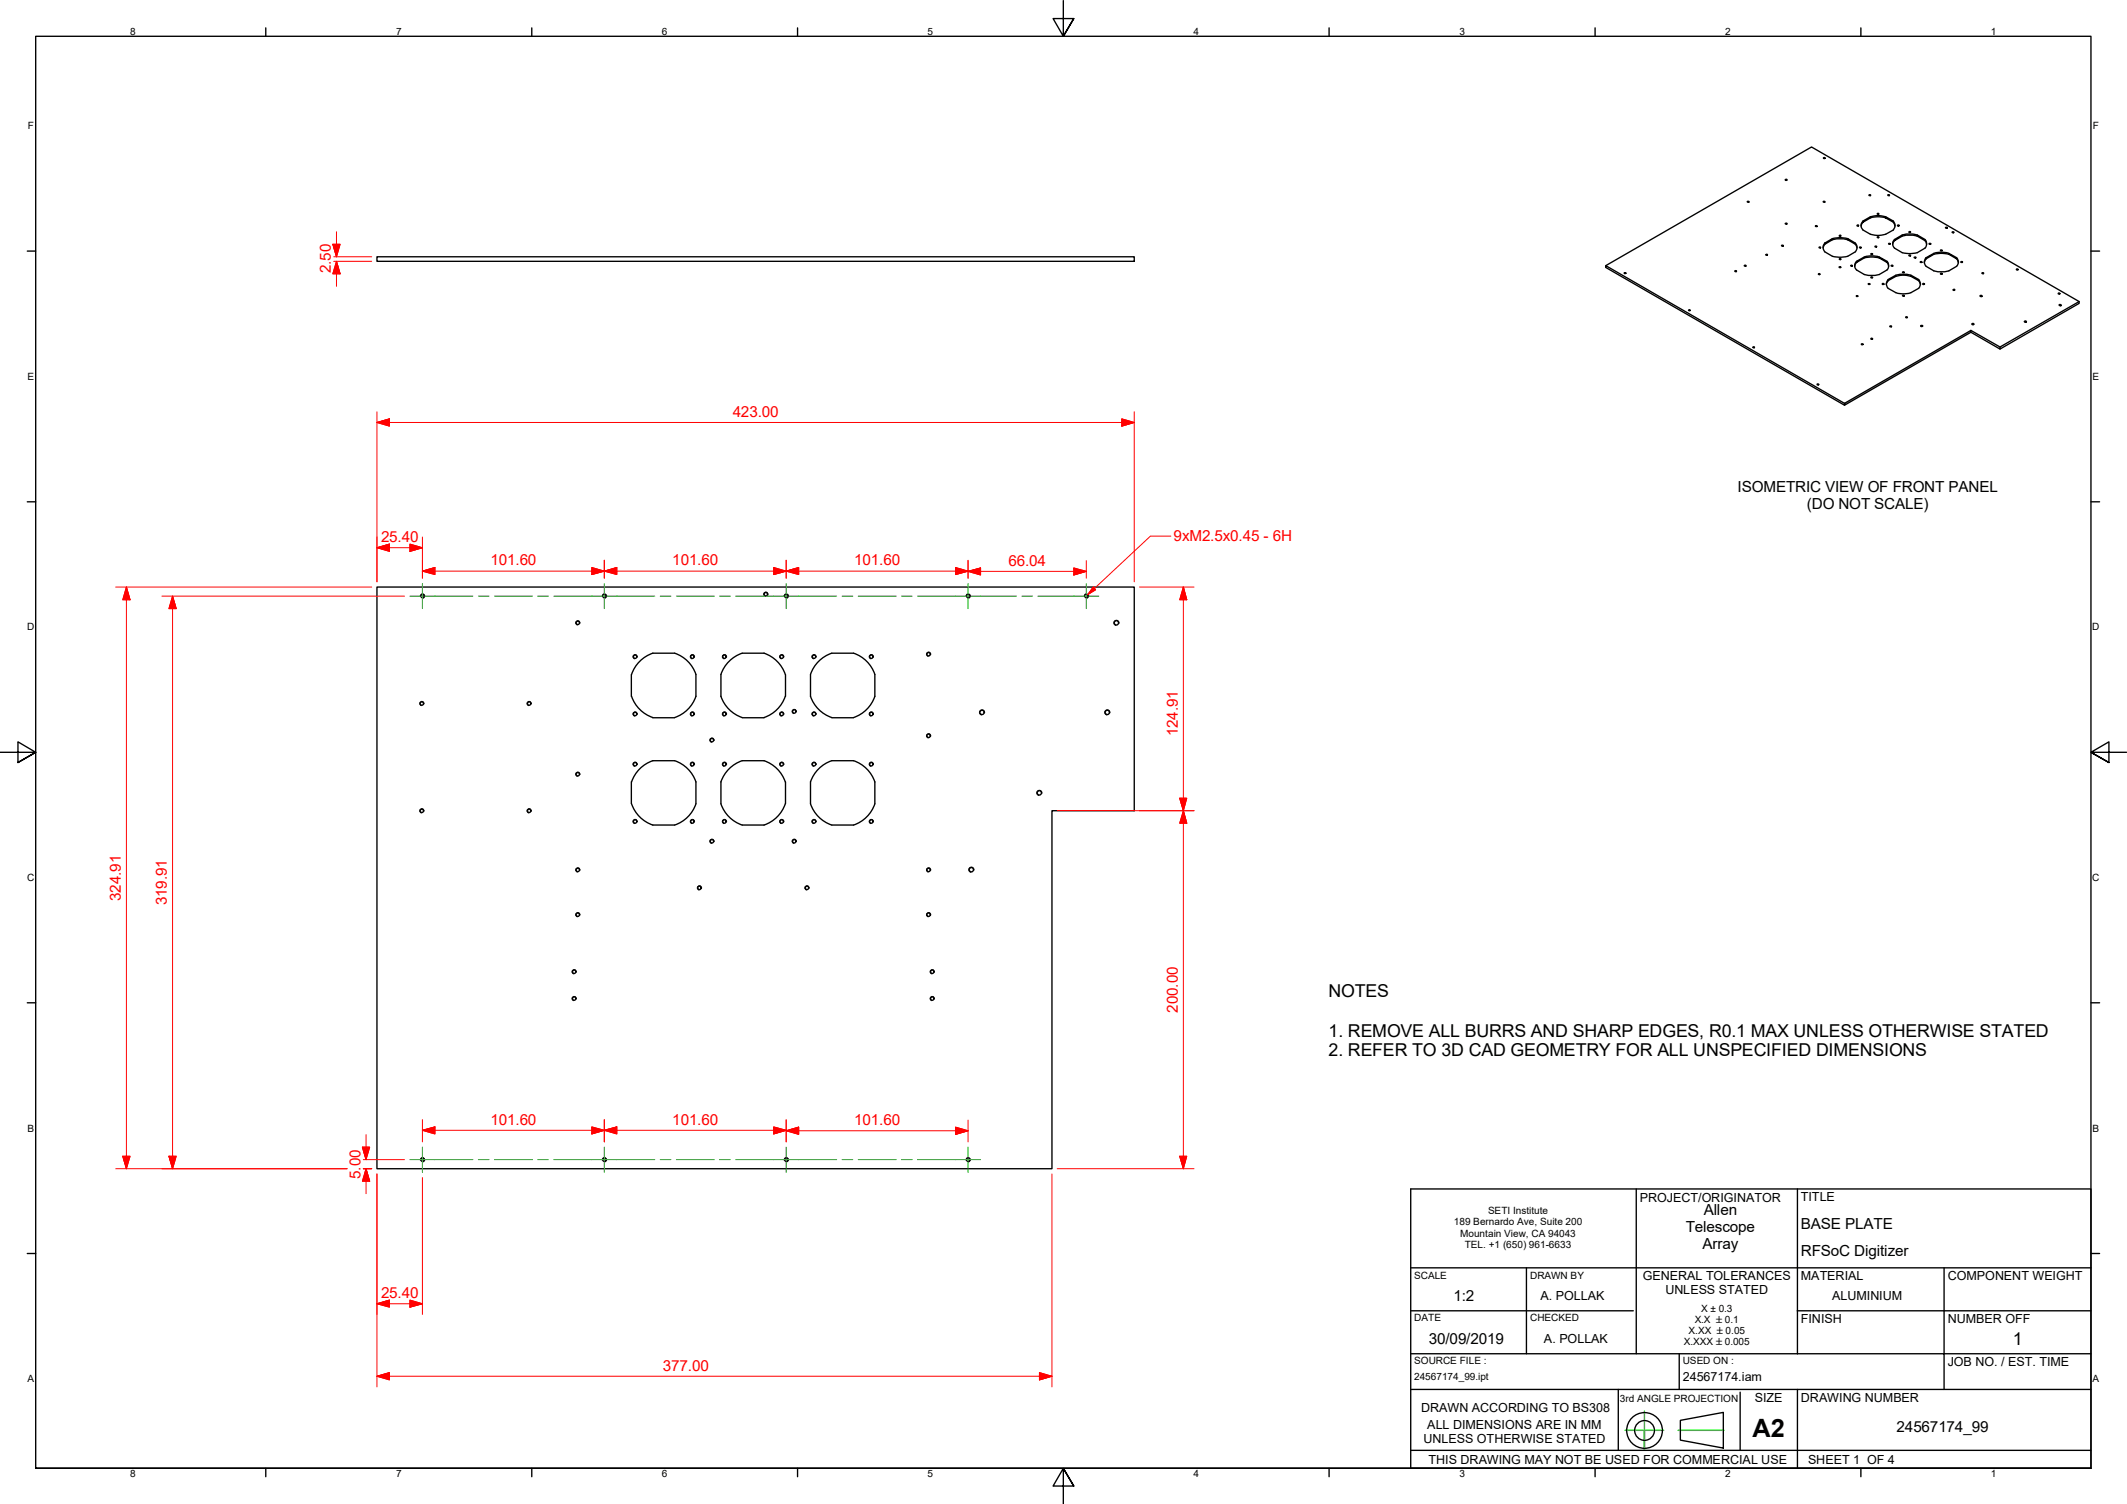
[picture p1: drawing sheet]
<svg xmlns="http://www.w3.org/2000/svg" width="594mm" height="420mm" viewBox="0 0 594 420" stroke-linecap="round" stroke-linejoin="round" font-family="sans-serif">
<!-- layer: Visible Edges(Design Office) -->
<g fill="none" stroke="#000" stroke-width=".38">
<path d="M488.1 56.2l.4 .2-.4 .1zM498.6 50.2l.4-.1 .1 .2-.4 .1zM509.3 56.2l.4 .2-.4 .1zM522 54.5h.5l-.1 .2zM524.4 59.6l.4 .1-.1 .2-.4-.1zM527.3 54.4l.4 .1-.3 .2zM105.3 71.7h211.5v1.3h-211.5zM448.5 74.2l57.5-33.1 74.7 43.1v.6l-22.1 12.7M453.7 76.2l.5 .1-.4 .1zM484.6 75.7l.3-.1 .1 .2-.2 .1zM487.2 74.2l.4-.1 .1 .2-.2 .1zM493.1 71.2l.4-.2 .1 .2z"/>
<path d="M497.6 68.5l.5 .1-.4 .1zM498.6 62.5l.5-.1-.2 .3zM507.1 63l.5 .2-.4 .1zM508.1 69l.4 .1-.1 .2-.3-.1zM509.7 68.2l-.5 1.1M509.7 67.9l-.5 1 .3 1.1a4.7 4.7 0 0 0 3.5 1.8l1.2 .1a5.9 5.9 0 0 0 4-1.6l.5-1-.1-.7-.4-.7M509.7 67.9l2.1-1.2v.3l-2.1 1.2M509.7 67.9v.3M511.8 67l1.2-.3h1.9l1.2 .3M511.8 66.7l1.9-.3 2.4 .3M513.7 74.6l.5 .1-.4 .1zM516.1 66.7l2.1 1.2v.3l-2.1-1.2z"/>
<path d="M516.9 74.2l.3-.1 .2 .2-.3 .1zM518.2 68.2l.5 1.1M518.5 73l-.5 1 .3 1.1a5.6 5.6 0 0 0 3.5 1.8h1.3a5.9 5.9 0 0 0 3.9-1.5l.5-1-.1-.7-.4-.7M518.5 73l2.2-1.2v.3l-2.2 1.2zM518.5 73.3l-.5 1.1M519.4 69l.5 .1-.4 .2zM520.3 61.8l-.5 1 .3 1.1a5.3 5.3 0 0 0 3.5 1.8l1.2 .1a7.1 7.1 0 0 0 4-1.6l.5-1-.1-.7-.4-.7M520.3 61.8l2.1-1.2v.3l-2.1 1.2zM520.3 62.1l-.5 1.1M520.7 72.1l1.8-.3 2.4 .3M520.7 71.8l1.8-.3 2.4 .3M521.8 79.3l.5 .1-.3 .1z"/>
<path d="M522.4 60.9l1.9-.3 2.4 .3M522.4 60.6l1.9-.4 2.4 .4M522.5 70.9l.5 .1-.3 .1zM522.5 77.4l.2-.1 .3 .2-.3 .1zM523.7 68.7l.5 .2-.4 .1zM524.4 66.1l.4 .1-.1 .2-.4-.1zM524.9 71.8l2.1 1.2v.3l-2.1-1.2zM525.7 79.3l.2-.1 .3 .2-.4 .1zM526.7 60.6l2.1 1.2v.3l-2.1-1.2zM527 73.3l.5 1.1M527.4 78.1l-.5 1.1 .2 1a5.9 5.9 0 0 0 3.6 1.8l1.2 .1a5.9 5.9 0 0 0 4-1.5l.5-1.1-.5-1.4M527.4 78.1l2.1-1.2v.3l-2.1 1.2z"/>
<path d="M527.4 78.4l-.5 1.1M527.6 68l.4 .1-.4 .1zM528.2 74.2l.4-.1 .1 .2-.3 .1zM528.8 62.1l.5 1.1M529.1 66.9l-.5 1 .3 1.1a4.9 4.9 0 0 0 3.5 1.8h1.3a5.9 5.9 0 0 0 4-1.5l.4-1-.1-.8-.3-.6M529.1 66.9l2.2-1.3v.4l-2.2 1.2zM529.1 67.2l-.5 1M529.5 77.2l1.8-.3 2.4 .3M529.5 76.9l1.2-.3h1.9l1.1 .3M531.3 66l1.1-.3h1.9l1.2 .3M531.3 65.6l1.1-.2h1.9l1.2 .2M531.4 76.1l.3-.2 .2 .2z"/>
<path d="M533.2 71.3l.3-.1 .2 .2-.3 .1zM533.2 64.7h.3l.2 .2-.3 .1zM533.7 76.9l2.2 1.2v.3l-2.2-1.2zM534.7 71.9l.3-.1 .1 .2-.2 .1zM535.5 65.6l2.2 1.3v.3l-2.2-1.2zM535.9 78.4l.5 1.1M536.4 73.1h.3l.1 .2h-.4zM537.1 79.2l.4 .2-.4 .1zM537.7 67.2l.4 1M538 72.3l-.5 1.1M538 72l-.5 1 .2 1.1a5.6 5.6 0 0 0 3.6 1.8h1.2a5.9 5.9 0 0 0 4-1.5l.5-1-.5-1.4M538 72l2.1-1.2v.2l-2.1 1.3"/>
<path d="M538 72v.3M538.9 68l.4 .1-.4 .1zM540.1 71l1.8-.2 2.4 .2M540.1 70.8l1.8-.3 2.4 .3M542 76.4l.5 .1-.4 .1zM542 69.8l.5 .2-.4 .1zM543.4 63.5h.4l.1 .2-.2 .1zM544.3 70.8l2.2 1.2v.3l-2.2-1.3zM545.2 64.9l.5-.1-.2 .3zM546.5 72.3l.5 1.1M547.6 73.2l.5-.1v.2zM553.6 76.2h.3l.1 .2-.2 .1z"/>
<path d="M563.2 75.2l.5 .1-.4 .1zM471.6 86.7l.5-.1-.1 .2zM518.5 82.7h.4l-.3 .1zM519.9 96.1l.5 .1-.4 .1zM522.5 94.6l.2-.1 .3 .2-.3 .1zM527.9 91.1l.3-.1 .1 .2-.4 .1zM531.4 82.5l.5 .1-.4 .1zM532.3 88.5l.5 .1-.4 .2zM536.4 91l.5-.1 .1 .2-.4 .1zM550.5 92.3l8.1 4.6M550.7 90.5l.4-.2 .2 .3-.4 .1zM553 82.6l.5-.1 .1 .2-.4 .1z"/>
<path d="M565.4 89.8l.3-.2 .3 .3-.4 .1zM574.9 81.9l.5 .1-.4 .1zM575.1 85.1l.6 .2-.2 .1zM580.7 84.2l-22.1 12.7v.6l-8.1-4.7M507.6 107.3l.4 .1-.4 .1zM515.2 112.7l35.3-20.4v.5l-35.3 20.4zM515.2 112.7l-66.7-38.5v.5l66.7 38.5M105.3 164h211.5v62.5h-23v100h-188.5zM176.3 188.4v6.1M176.4 194.5a9.5 9.5 0 0 0 5.9 6M188.4 182.5h-6.1a9.5 9.5 0 0 0-5.9 5.9M188.4 182.5a9.5 9.5 0 0 1 6 5.9"/>
<path d="M194.4 188.4v6.1a9.5 9.5 0 0 1-6 6M201.4 188.4l-.1 6.1a9.5 9.5 0 0 0 6 6M213.4 182.5a9.5 9.5 0 0 1 5.9 5.9M213.4 182.5h-6.1a9.5 9.5 0 0 0-5.9 5.9M219.3 194.5a9.5 9.5 0 0 1-5.9 6M219.4 188.4v6.1M226.4 188.4v6.1a9.5 9.5 0 0 0 5.9 6M232.3 182.5a9.5 9.5 0 0 0-5.9 5.9M232.3 182.5h6.1a9.5 9.5 0 0 1 6 5.9M244.3 188.4v6.1M244.4 194.5a9.5 9.5 0 0 1-6 6M176.3 218.4v6.1"/>
<path d="M182.3 200.5h6.1M188.4 212.5h-6.1a9.5 9.5 0 0 0-5.9 6M188.4 212.5a9.5 9.5 0 0 1 6 6M194.4 218.4v6.1M201.4 218.4v6.1M207.3 200.5h6.1M213.4 212.5a9.5 9.5 0 0 1 5.9 6M213.4 212.5h-6.1a9.5 9.5 0 0 0-5.9 6M219.4 218.4v6.1M226.4 218.4v6.1M232.3 212.5a9.5 9.5 0 0 0-5.9 6M232.3 212.5h6.1a9.5 9.5 0 0 1 6 6"/>
<path d="M232.3 200.5h6.1M244.3 218.4v6.1M176.4 224.5a9.5 9.5 0 0 0 5.9 6h6.1M194.4 224.5a9.5 9.5 0 0 1-6 6M201.3 224.5a9.5 9.5 0 0 0 6 6h6.1M219.3 224.5a9.5 9.5 0 0 1-5.9 6M226.4 224.5a9.5 9.5 0 0 0 5.9 6M244.4 224.5a9.5 9.5 0 0 1-6 6h-6.1"/>
<circle cx="509.5" cy="44.2" r=".2"/>
<circle cx="508.1" cy="76.6" r=".2"/>
<circle cx="513.9" cy="65.9" r=".2"/>
<circle cx="513.9" cy="72.4" r=".2"/>
<circle cx="518.9" cy="63" r=".2"/>
<circle cx="530.2" cy="63" r=".2"/>
<circle cx="489.8" cy="97.1" r=".2"/>
<circle cx="545.7" cy="81" r=".2"/>
<circle cx="118" cy="166.5" r=".48"/>
<circle cx="161.4" cy="174" r=".48"/>
<circle cx="168.8" cy="166.5" r=".48"/>
<circle cx="213.9" cy="166" r=".48"/>
<circle cx="219.6" cy="166.5" r=".48"/>
<circle cx="270.4" cy="166.5" r=".48"/>
<circle cx="303.4" cy="166.5" r=".48"/>
<circle cx="311.8" cy="174" r=".6"/>
<circle cx="117.8" cy="196.5" r=".48"/>
<circle cx="147.8" cy="196.5" r=".48"/>
<circle cx="177.4" cy="183.5" r=".48"/>
<circle cx="177.4" cy="199.5" r=".48"/>
<circle cx="193.4" cy="199.5" r=".48"/>
<circle cx="193.4" cy="183.5" r=".48"/>
<circle cx="202.3" cy="183.5" r=".48"/>
<circle cx="202.3" cy="199.5" r=".48"/>
<circle cx="218.3" cy="199.5" r=".48"/>
<circle cx="218.3" cy="183.5" r=".48"/>
<circle cx="221.8" cy="198.8" r=".48"/>
<circle cx="227.4" cy="183.5" r=".48"/>
<circle cx="227.4" cy="199.5" r=".48"/>
<circle cx="243.4" cy="199.5" r=".48"/>
<circle cx="243.4" cy="183.5" r=".48"/>
<circle cx="259.4" cy="182.8" r=".48"/>
<circle cx="274.3" cy="199" r=".6"/>
<circle cx="309.3" cy="199" r=".6"/>
<circle cx="161.4" cy="216.3" r=".48"/>
<circle cx="177.4" cy="213.5" r=".48"/>
<circle cx="193.4" cy="213.5" r=".48"/>
<circle cx="198.9" cy="206.8" r=".48"/>
<circle cx="202.3" cy="213.5" r=".48"/>
<circle cx="218.3" cy="213.5" r=".48"/>
<circle cx="227.4" cy="213.5" r=".48"/>
<circle cx="243.4" cy="213.5" r=".48"/>
<circle cx="259.4" cy="205.6" r=".48"/>
<circle cx="117.8" cy="226.5" r=".48"/>
<circle cx="147.8" cy="226.5" r=".48"/>
<circle cx="177.4" cy="229.5" r=".48"/>
<circle cx="193.4" cy="229.5" r=".48"/>
<circle cx="198.9" cy="235" r=".48"/>
<circle cx="202.3" cy="229.5" r=".48"/>
<circle cx="218.3" cy="229.5" r=".48"/>
<circle cx="221.8" cy="235" r=".48"/>
<circle cx="227.4" cy="229.5" r=".48"/>
<circle cx="243.4" cy="229.5" r=".48"/>
<circle cx="290.3" cy="221.5" r=".6"/>
<circle cx="161.4" cy="255.5" r=".48"/>
<circle cx="161.4" cy="243" r=".48"/>
<circle cx="195.4" cy="248" r=".48"/>
<circle cx="225.4" cy="248" r=".48"/>
<circle cx="259.4" cy="243" r=".48"/>
<circle cx="259.4" cy="255.5" r=".48"/>
<circle cx="271.3" cy="243" r=".6"/>
<circle cx="160.4" cy="271.5" r=".48"/>
<circle cx="160.4" cy="279" r=".48"/>
<circle cx="260.4" cy="279" r=".48"/>
<circle cx="260.4" cy="271.5" r=".48"/>
<circle cx="118" cy="324" r=".48"/>
<circle cx="168.8" cy="324" r=".48"/>
<circle cx="219.6" cy="324" r=".48"/>
<circle cx="270.4" cy="324" r=".48"/>
</g>
<!-- layer: Threads(Design Office) -->
<g fill="none" stroke="#000" stroke-width=".28">
<path d="M117.4 166.6a.6 .6 0 0 1 .5-.7 .6 .6 0 0 1 .7 .5 .6 .6 0 0 1-.5 .7M162 174.1a.6 .6 0 0 0-.5-.7 .6 .6 0 0 0-.7 .5 .6 .6 0 0 0 .5 .7M168.2 166.6a.6 .6 0 0 1 .5-.7 .6 .6 0 0 1 .7 .5 .6 .6 0 0 1-.5 .7M214.5 166.1a.6 .6 0 0 0-.5-.7 .6 .6 0 0 0-.7 .5 .6 .6 0 0 0 .5 .7M219 166.6a.6 .6 0 0 1 .5-.7 .6 .6 0 0 1 .7 .5 .6 .6 0 0 1-.5 .7M269.8 166.6a.6 .6 0 0 1 .5-.7 .6 .6 0 0 1 .7 .5 .6 .6 0 0 1-.5 .7M302.8 166.6a.6 .6 0 0 1 .5-.7 .6 .6 0 0 1 .7 .5 .6 .6 0 0 1-.5 .7M312.5 174.1a.73 .73 0 0 0-.6-.8 .73 .73 0 0 0-.8 .6 .73 .73 0 0 0 .6 .8M118.4 196.6a.6 .6 0 0 0-.5-.7 .6 .6 0 0 0-.7 .5 .6 .6 0 0 0 .5 .7M148.4 196.6a.6 .6 0 0 0-.5-.7 .6 .6 0 0 0-.7 .5 .6 .6 0 0 0 .5 .7M178 199.6a.6 .6 0 0 0-.5-.7 .6 .6 0 0 0-.7 .5 .6 .6 0 0 0 .5 .7M178 183.6a.6 .6 0 0 0-.5-.7 .6 .6 0 0 0-.7 .5 .6 .6 0 0 0 .5 .7"/>
<path d="M194 183.6a.6 .6 0 0 0-.5-.7 .6 .6 0 0 0-.7 .5 .6 .6 0 0 0 .5 .7M194 199.6a.6 .6 0 0 0-.5-.7 .6 .6 0 0 0-.7 .5 .6 .6 0 0 0 .5 .7M202.9 199.6a.6 .6 0 0 0-.5-.7 .6 .6 0 0 0-.7 .5 .6 .6 0 0 0 .5 .7M202.9 183.6a.6 .6 0 0 0-.5-.7 .6 .6 0 0 0-.7 .5 .6 .6 0 0 0 .5 .7M218.9 183.6a.6 .6 0 0 0-.5-.7 .6 .6 0 0 0-.6 .5 .6 .6 0 0 0 .4 .7M218.9 199.6a.6 .6 0 0 0-.5-.7 .6 .6 0 0 0-.6 .5 .6 .6 0 0 0 .4 .7M222.4 198.9a.6 .6 0 0 0-.5-.7 .6 .6 0 0 0-.7 .5 .6 .6 0 0 0 .5 .7M228 183.6a.6 .6 0 0 0-.5-.7 .6 .6 0 0 0-.7 .5 .6 .6 0 0 0 .5 .7M228 199.6a.6 .6 0 0 0-.5-.7 .6 .6 0 0 0-.7 .5 .6 .6 0 0 0 .5 .7M244 199.6a.6 .6 0 0 0-.5-.7 .6 .6 0 0 0-.7 .5 .6 .6 0 0 0 .5 .7M244 183.6a.6 .6 0 0 0-.5-.7 .6 .6 0 0 0-.7 .5 .6 .6 0 0 0 .5 .7M260 182.9a.6 .6 0 0 0-.5-.7 .6 .6 0 0 0-.7 .5 .6 .6 0 0 0 .5 .7"/>
<path d="M275 199.1a.73 .73 0 0 0-.6-.8 .73 .73 0 0 0-.8 .6 .73 .73 0 0 0 .6 .8M310 199.1a.73 .73 0 0 0-.6-.8 .73 .73 0 0 0-.8 .6 .73 .73 0 0 0 .5 .8M162 216.4a.6 .6 0 0 0-.5-.7 .6 .6 0 0 0-.7 .5 .6 .6 0 0 0 .5 .7M178 213.6a.6 .6 0 0 0-.5-.7 .6 .6 0 0 0-.7 .5 .6 .6 0 0 0 .5 .7M194 213.6a.6 .6 0 0 0-.5-.7 .6 .6 0 0 0-.7 .5 .6 .6 0 0 0 .5 .7M199.4 206.9a.6 .6 0 0 0-.4-.7 .6 .6 0 0 0-.7 .5 .6 .6 0 0 0 .4 .7M202.9 213.6a.6 .6 0 0 0-.5-.7 .6 .6 0 0 0-.7 .5 .6 .6 0 0 0 .5 .7M218.9 213.6a.6 .6 0 0 0-.5-.7 .6 .6 0 0 0-.6 .5 .6 .6 0 0 0 .4 .7M228 213.6a.6 .6 0 0 0-.5-.7 .6 .6 0 0 0-.7 .5 .6 .6 0 0 0 .5 .7M244 213.6a.6 .6 0 0 0-.5-.7 .6 .6 0 0 0-.7 .5 .6 .6 0 0 0 .5 .7M260 205.7a.6 .6 0 0 0-.5-.7 .6 .6 0 0 0-.7 .5 .6 .6 0 0 0 .5 .7M118.4 226.6a.6 .6 0 0 0-.5-.7 .6 .6 0 0 0-.7 .5 .6 .6 0 0 0 .5 .7"/>
<path d="M148.4 226.6a.6 .6 0 0 0-.5-.7 .6 .6 0 0 0-.7 .5 .6 .6 0 0 0 .5 .7M178 229.6a.6 .6 0 0 0-.5-.7 .6 .6 0 0 0-.7 .5 .6 .6 0 0 0 .5 .7M194 229.6a.6 .6 0 0 0-.5-.7 .6 .6 0 0 0-.7 .5 .6 .6 0 0 0 .5 .7M199.4 235.1a.6 .6 0 0 0-.4-.7 .6 .6 0 0 0-.7 .5 .6 .6 0 0 0 .4 .7M202.9 229.6a.6 .6 0 0 0-.5-.7 .6 .6 0 0 0-.7 .5 .6 .6 0 0 0 .5 .7M218.9 229.6a.6 .6 0 0 0-.5-.7 .6 .6 0 0 0-.6 .5 .6 .6 0 0 0 .4 .7M222.4 235.1a.6 .6 0 0 0-.5-.7 .6 .6 0 0 0-.7 .5 .6 .6 0 0 0 .5 .7M228 229.6a.6 .6 0 0 0-.5-.7 .6 .6 0 0 0-.7 .5 .6 .6 0 0 0 .5 .7M244 229.6a.6 .6 0 0 0-.5-.7 .6 .6 0 0 0-.7 .5 .6 .6 0 0 0 .5 .7M291 221.6a.73 .73 0 0 0-.6-.8 .73 .73 0 0 0-.8 .6 .73 .73 0 0 0 .6 .8M162 255.6a.6 .6 0 0 0-.5-.7 .6 .6 0 0 0-.7 .5 .6 .6 0 0 0 .5 .7M162 243.1a.6 .6 0 0 0-.5-.7 .6 .6 0 0 0-.7 .5 .6 .6 0 0 0 .5 .7"/>
<path d="M196 248.1a.6 .6 0 0 0-.5-.7 .6 .6 0 0 0-.7 .5 .6 .6 0 0 0 .5 .7M226 248.1a.6 .6 0 0 0-.5-.7 .6 .6 0 0 0-.7 .5 .6 .6 0 0 0 .5 .7M260 243.1a.6 .6 0 0 0-.5-.7 .6 .6 0 0 0-.7 .5 .6 .6 0 0 0 .5 .7M260 255.6a.6 .6 0 0 0-.5-.7 .6 .6 0 0 0-.7 .5 .6 .6 0 0 0 .5 .7M272 243.1a.73 .73 0 0 0-.6-.9 .73 .73 0 0 0-.8 .6 .73 .73 0 0 0 .6 .9M161 271.6a.6 .6 0 0 0-.5-.7 .6 .6 0 0 0-.7 .5 .6 .6 0 0 0 .5 .7M161 279.1a.6 .6 0 0 0-.5-.7 .6 .6 0 0 0-.7 .5 .6 .6 0 0 0 .5 .7M261 279.1a.6 .6 0 0 0-.5-.7 .6 .6 0 0 0-.7 .5 .6 .6 0 0 0 .5 .7M261 271.6a.6 .6 0 0 0-.5-.7 .6 .6 0 0 0-.7 .5 .6 .6 0 0 0 .5 .7M117.4 324.1a.6 .6 0 0 1 .5-.7 .6 .6 0 0 1 .7 .5 .6 .6 0 0 1-.5 .7M168.2 324.1a.6 .6 0 0 1 .5-.7 .6 .6 0 0 1 .7 .5 .6 .6 0 0 1-.5 .7M219 324.1a.6 .6 0 0 1 .5-.7 .6 .6 0 0 1 .7 .5 .6 .6 0 0 1-.5 .7"/>
<path d="M269.8 324.1a.6 .6 0 0 1 .5-.7 .6 .6 0 0 1 .7 .5 .6 .6 0 0 1-.5 .7"/>
</g>
<!-- layer: Sketch Geometry(Design Office) -->
<g fill="none" stroke="#000" stroke-width=".38">
<path d="M74.2 7.8v2.3M148.5 7.8v2.3M222.8 7.8v2.3M297 .2v9.9l-2.9-4.9h5.8l-2.9 4.9 2.9-4.9M371.2 7.8v2.3M445.5 7.8v2.3M519.7 7.8v2.3M7.6 70.1h2.4M584 70.1h2.4M7.6 140.2h2.4M584 140.2h2.4M0 210.2h10l-5-3v5.8l5-2.8-5 2.8"/>
<path d="M594 210.2h-10l5-3v5.8l-5-2.8 5 2.8M7.6 280.1h2.4M584 280.1h2.4M394 332.1h190v78.1h-190zM457 332.1v46.1M502 332.1v46.1M7.6 350.2h2.4M394 354.2h190M426.3 354.2v24M543 354.2v24h41M584 350.2h2.4M394 366.2h62.2"/>
<path d="M394 378.2h108M469 378.2v10M502 366.2h82M502 378.2h41v10M394 388.2h190M452 388.2v17M459.3 399.6v5.3M469.3 396.8l12-2.2v9.9l-12-2.2zM486 388.9v16.3M502 388.2v22M10 410.2v-400.1h574v400.1h-574h574M74.2 410.2v2.3"/>
<path d="M148.5 410.2v2.3M222.8 410.2v2.3M299.9 415.1l-2.9-4.9 2.9 4.9h-5.8l2.9-4.9v10M371.2 410.2v2.3M394 405.2h190M445.5 410.2v2.3M519.7 410.2v2.3"/>
<circle cx="459.3" cy="399.6" r="5"/>
<circle cx="459.3" cy="399.6" r="2.76"/>
</g>
<path d="M453.8 399.6h10.9M459.3 394.2v10.7M468.7 399.6h12.8" fill="none" stroke="#0f0" stroke-width=".38"/>
<!-- layer: Center Mark(Design Office) -->
<path d="M118 163v7M168.8 163v7M219.6 163v7M270.4 163v7M303.4 163v7M118 320.5v7M168.8 320.5v7M219.6 320.5v7M270.4 320.5v7" fill="none" stroke="#00b000" stroke-width=".28"/>
<!-- layer: Centerline(Design Office) -->
<g fill="none" stroke="#00b000" stroke-width=".28">
<path d="M114.5 166.5h17.6M133.6 166.5h3M138.1 166.5h10.6M150.2 166.5h3M154.7 166.5h28.2M184.4 166.5h3M188.9 166.5h10.6M201 166.5h3M205.5 166.5h28.2M235.2 166.5h3M239.7 166.5h10.6M251.8 166.5h3"/>
<path d="M256.3 166.5h27.6M285.4 166.5h3M289.9 166.5h17M114.5 324h17.6M133.6 324h3M138.1 324h10.6M150.2 324h3M154.7 324h28.2M184.4 324h3M188.9 324h10.6M201 324h3M205.5 324h28.2"/>
<path d="M235.2 324h3M239.7 324h10.6M251.8 324h3M256.3 324h17.6"/>
</g>
<!-- layer: Dimensions(Design Office) -->
<g fill="none" stroke="#f00" stroke-width=".28">
<path d="M93 68.2h2l-1 3.5zM93.2 71.7h10.6M93.2 73h10.6M94 73l1 3.5h-2zM94 64.7v7M94 73v7M105.3 118l3.5-1v2zM105.3 115v47.5M105.3 118h211.5M313.3 117l3.5 1-3.5 1zM316.8 115v47.5M105.3 153l3.5-1v2z"/>
<path d="M105.3 153h12.7M114.5 152l3.5 1-3.5 1zM118 159.6l3.5-1.1v2zM118 150v11.5M118 159.6h152.4M165.3 158.5l3.5 1.1-3.5 .9zM168.8 159.6l3.5-1.1v2zM168.8 156.5v5M216.1 158.5l3.5 1.1-3.5 .9zM219.6 159.6l3.5-1.1v2zM219.6 156.5v5M266.9 158.5l3.5 1.1-3.5 .9z"/>
<path d="M270.4 159.6l3.5-.9v1.9zM270.4 156.5v5M270.4 159.6h33M299.9 158.7l3.5 .9-3.5 1zM303.4 156.6v4.9M32.3 164h71.5M35.3 164l1 3.6h-2zM35.3 164v162.5M45.2 166.5h67.8M48.2 166.5l1 3.5h-2zM48.2 166.5v160M318.3 164h15.2"/>
<path d="M330.5 164l1 3.6h-2zM330.5 164v162.5M295.3 226.5h38.2M329.5 223h2l-1 3.5zM330.5 226.5l1 3.5h-2zM102.2 317v7M118 315.8l3.5-1v2zM118 312.8v6.2M118 315.8h101.6M165.3 314.8l3.5 1-3.5 1zM168.8 315.8l3.5-1v2zM168.8 312.8v6.2"/>
<path d="M216.1 314.8l3.5 1-3.5 1zM219.6 315.9l3.5-1v2zM219.6 312.8v6.2M219.6 315.9h50.8M266.9 314.9l3.5 1-3.5 1zM270.4 312.9v6.1M32.3 326.5h64.7M34.3 323h2l-1 3.5zM47.2 323h2l-1 3.5zM101.2 320.5h2.1l-1.1 3.5zM101.5 326.5h2.3M101.5 324h11.5"/>
<path d="M102.2 326.5l1.1 3.5h-2.1zM102.2 326.5v7M105.3 328v59.5M118 329v38.2M293.8 328v59.5M295.3 326.5h38.2M329.5 323h2l-1 3.5zM105.3 364.2l3.5-1v2zM105.3 364.2h12.7M114.5 363.2l3.5 1-3.5 1zM105.3 384.5l3.5-1v2zM105.3 384.5h188.5"/>
<path d="M290.3 383.5l3.5 1-3.5 1z"/>
</g>
<g fill="#f00" stroke="#f00" stroke-width=".28">
<path d="M102.2 326.5l1.1 3.5z"/>
<path d="M102.2 326.5l1.1 3.5h-2.1z"/>
<path d="M101.2 320.5l1 3.5z"/>
<path d="M101.2 320.5h2.1l-1.1 3.5z"/>
<path d="M47.2 323l1 3.5z"/>
<path d="M47.2 323h2l-1 3.5z"/>
<path d="M48.2 166.5l1 3.5z"/>
<path d="M48.2 166.5l1 3.5h-2z"/>
<path d="M105.3 364.2l3.5-1z"/>
<path d="M105.3 364.2l3.5-1v2z"/>
<path d="M114.5 365.2l3.5-1z"/>
<path d="M114.5 363.2l3.5 1-3.5 1z"/>
<path d="M118 315.8l3.5-1z"/>
<path d="M118 315.8l3.5-1v2z"/>
<path d="M165.3 316.8l3.5-1z"/>
<path d="M165.3 314.8l3.5 1-3.5 1z"/>
<path d="M168.8 315.8l3.5-1z"/>
<path d="M168.8 315.8l3.5-1v2z"/>
<path d="M216.1 316.8l3.5-1z"/>
<path d="M216.1 314.8l3.5 1-3.5 1z"/>
<path d="M219.6 315.9l3.5-1z"/>
<path d="M219.6 315.9l3.5-1v2z"/>
<path d="M266.9 316.9l3.5-1z"/>
<path d="M266.9 314.9l3.5 1-3.5 1z"/>
<path d="M118 159.6l3.5-1.1z"/>
<path d="M118 159.6l3.5-1.1v2z"/>
<path d="M165.3 160.5l3.5-.9z"/>
<path d="M165.3 158.5l3.5 1.1-3.5 .9z"/>
<path d="M168.8 159.6l3.5-1.1z"/>
<path d="M168.8 159.6l3.5-1.1v2z"/>
<path d="M216.1 160.5l3.5-.9z"/>
<path d="M216.1 158.5l3.5 1.1-3.5 .9z"/>
<path d="M266.9 160.5l3.5-.9z"/>
<path d="M266.9 158.5l3.5 1.1-3.5 .9z"/>
<path d="M219.6 159.6l3.5-1.1z"/>
<path d="M219.6 159.6l3.5-1.1v2z"/>
<path d="M270.4 159.6l3.5-.9z"/>
<path d="M270.4 159.6l3.5-.9v1.9z"/>
<path d="M299.9 160.6l3.5-1z"/>
<path d="M299.9 158.7l3.5 .9-3.5 1z"/>
<path d="M105.3 153l3.5-1z"/>
<path d="M105.3 153l3.5-1v2z"/>
<path d="M114.5 154l3.5-1z"/>
<path d="M114.5 152l3.5 1-3.5 1z"/>
<path d="M329.5 223l1 3.5z"/>
<path d="M329.5 223h2l-1 3.5z"/>
<path d="M330.5 164l1 3.6z"/>
<path d="M330.5 164l1 3.6h-2z"/>
<path d="M329.5 323l1 3.5z"/>
<path d="M329.5 323h2l-1 3.5z"/>
<path d="M330.5 226.5l1 3.5z"/>
<path d="M330.5 226.5l1 3.5h-2z"/>
<path d="M313.3 119l3.5-1z"/>
<path d="M313.3 117l3.5 1-3.5 1z"/>
<path d="M105.3 118l3.5-1z"/>
<path d="M105.3 118l3.5-1v2z"/>
<path d="M35.3 164l1 3.6z"/>
<path d="M35.3 164l1 3.6h-2z"/>
<path d="M34.3 323l1 3.5z"/>
<path d="M34.3 323h2l-1 3.5z"/>
<path d="M105.3 384.5l3.5-1z"/>
<path d="M105.3 384.5l3.5-1v2z"/>
<path d="M290.3 385.5l3.5-1z"/>
<path d="M290.3 383.5l3.5 1-3.5 1z"/>
<path d="M93 68.2l1 3.5z"/>
<path d="M93 68.2h2l-1 3.5z"/>
<path d="M94 73l1 3.5z"/>
<path d="M94 73l1 3.5h-2z"/>
</g>
<!-- layer: Symbols(Design Office) -->
<path d="M327 149.8h-5.7l-17.5 16.3M305.4 164l.6 .8-2.2 1.3z" fill="none" stroke="#f00" stroke-width=".28"/>
<g fill="#f00" stroke="#f00" stroke-width=".28">
<path d="M305.4 164l-1.6 2.1z"/>
<path d="M305.4 164l.6 .8-2.2 1.3z"/>
</g>
<text font-size="7" fill="#020000" x="489.5" y="401.4">A2</text>
<g font-size="5">
<text x="371.1" y="278.6">NOTES</text>
<text x="371.1" y="289.6">1. REMOVE ALL BURRS AND SHARP EDGES, R0.1 MAX UNLESS OTHERWISE STATED</text>
<text x="371.1" y="295.1">2. REFER TO 3D CAD GEOMETRY FOR ALL UNSPECIFIED DIMENSIONS</text>
</g>
<text font-size="5" fill="#020000" x="562.2" y="375.6">1</text>
<g font-size="4.3" fill="#f00">
<text x="92.4" y="76.3" transform="rotate(-90 92.4 76.3)">2.50</text>
<text x="204.7" y="116.5">423.00</text>
<text x="106.4" y="151.5">25.40</text>
<text x="327.8" y="151.2">9xM2.5x0.45 - 6H</text>
<text x="137" y="158">101.60</text>
<text x="187.8" y="158">101.60</text>
<text x="238.6" y="158">101.60</text>
<text x="281.7" y="158.1">66.04</text>
<text x="328.9" y="205.7" transform="rotate(-90 328.9 205.7)">124.91</text>
<text x="33.7" y="251.7" transform="rotate(-90 33.7 251.7)">324.91</text>
<text x="46.6" y="252.9" transform="rotate(-90 46.6 252.9)">319.91</text>
<text x="328.9" y="282.9" transform="rotate(-90 328.9 282.9)">200.00</text>
<text x="137" y="314.2">101.60</text>
<text x="187.8" y="314.2">101.60</text>
<text x="238.6" y="314.4">101.60</text>
<text x="100.7" y="329.3" transform="rotate(-90 100.7 329.3)">5.00</text>
<text x="106.4" y="362.6">25.40</text>
<text x="185.2" y="382.9">377.00</text>
</g>
<g font-size="4.3">
<text x="485.3" y="137.5">ISOMETRIC VIEW OF FRONT PANEL</text>
<text x="504.6" y="142.2">(DO NOT SCALE)</text>
<text x="475.9" y="339.5">Allen</text>
<text x="470.9" y="344.2">Telescope</text>
<text x="503" y="343.2">BASE PLATE</text>
<text x="475.5" y="348.9">Array</text>
<text x="503" y="351">RFSoC Digitizer</text>
<text x="406" y="363.4">1:2</text>
<text x="399" y="375.4">30/09/2019</text>
<text x="529.7" y="400">24567174_99</text>
</g>
<g font-size="3.5">
<text x="458" y="335.7">PROJECT/ORIGINATOR</text>
<text x="503" y="335.6">TITLE</text>
<text x="458.9" y="357.7">GENERAL TOLERANCES</text>
<text x="503" y="357.7">MATERIAL</text>
<text x="544" y="357.7">COMPONENT WEIGHT</text>
<text x="430.3" y="363.1">A. POLLAK</text>
<text x="465.1" y="361.6">UNLESS STATED</text>
<text x="511.7" y="363.1">ALUMINIUM</text>
<text x="503" y="369.7">FINISH</text>
<text x="431.2" y="375.1">A. POLLAK</text>
<text x="396.9" y="394.4">DRAWN ACCORDING TO BS308</text>
<text x="490.1" y="391.7">SIZE</text>
<text x="503" y="391.7">DRAWING NUMBER</text>
<text x="398.7" y="399.1">ALL DIMENSIONS ARE IN MM</text>
<text x="397.6" y="403">UNLESS OTHERWISE STATED</text>
<text x="399" y="408.9">THIS DRAWING MAY NOT BE USED FOR COMMERCIAL USE</text>
</g>
<g font-size="3.5" fill="#020000">
<text x="544" y="369.7">NUMBER OFF</text>
<text x="544" y="381.7">JOB NO. / EST. TIME</text>
<text x="470" y="385.7">24567174.iam</text>
<text x="505" y="408.9">SHEET 1 OF 4</text>
</g>
<g font-size="2.8">
<text x="36.3" y="9.8">8</text>
<text x="110.6" y="9.8">7</text>
<text x="184.8" y="9.8">6</text>
<text x="259.1" y="9.8">5</text>
<text x="333.4" y="9.8">4</text>
<text x="407.6" y="9.8">3</text>
<text x="481.8" y="9.8">2</text>
<text x="556.1" y="9.8">1</text>
<text x="7.7" y="36.2">F</text>
<text x="584.5" y="36.2">F</text>
<text x="7.7" y="106.2">E</text>
<text x="584.5" y="106.2">E</text>
<text x="7.6" y="176.1">D</text>
<text x="584.4" y="176.1">D</text>
<text x="7.6" y="246.2">C</text>
<text x="584.4" y="246.2">C</text>
<text x="7.7" y="316.1">B</text>
<text x="584.5" y="316.1">B</text>
<text x="415.6" y="339.1">SETI Institute</text>
<text x="406.1" y="342.3">189 Bernardo Ave, Suite 200</text>
<text x="407.9" y="345.5">Mountain View, CA 94043</text>
<text x="409.1" y="348.6">TEL. +1 (650) 961-6633</text>
<text x="395" y="357.2">SCALE</text>
<text x="427.4" y="357.2">DRAWN BY</text>
<text x="395" y="369.2">DATE</text>
<text x="427.4" y="369.2">CHECKED</text>
<text x="473.3" y="369.7">X.X ±0.1</text>
<text x="475.1" y="366.6">X ± 0.3</text>
<text x="470.3" y="375.6">X.XXX ±0.005</text>
<text x="471.6" y="372.7">X.XX ±0.05</text>
<text x="7.7" y="386.2">A</text>
<text x="584.5" y="386.2">A</text>
<text x="36.3" y="412.5">8</text>
<text x="110.6" y="412.5">7</text>
<text x="184.8" y="412.5">6</text>
<text x="259.1" y="412.5">5</text>
<text x="333.4" y="412.5">4</text>
<text x="407.6" y="412.5">3</text>
<text x="481.8" y="412.5">2</text>
<text x="556.1" y="412.5">1</text>
</g>
<g font-size="2.8" fill="#020000">
<text x="395" y="381.2">SOURCE FILE :</text>
<text x="470" y="381.2">USED ON :</text>
<text x="395" y="385.6">24567174_99.ipt</text>
<text x="452.4" y="391.6">3rd ANGLE PROJECTION</text>
</g>
</svg>
